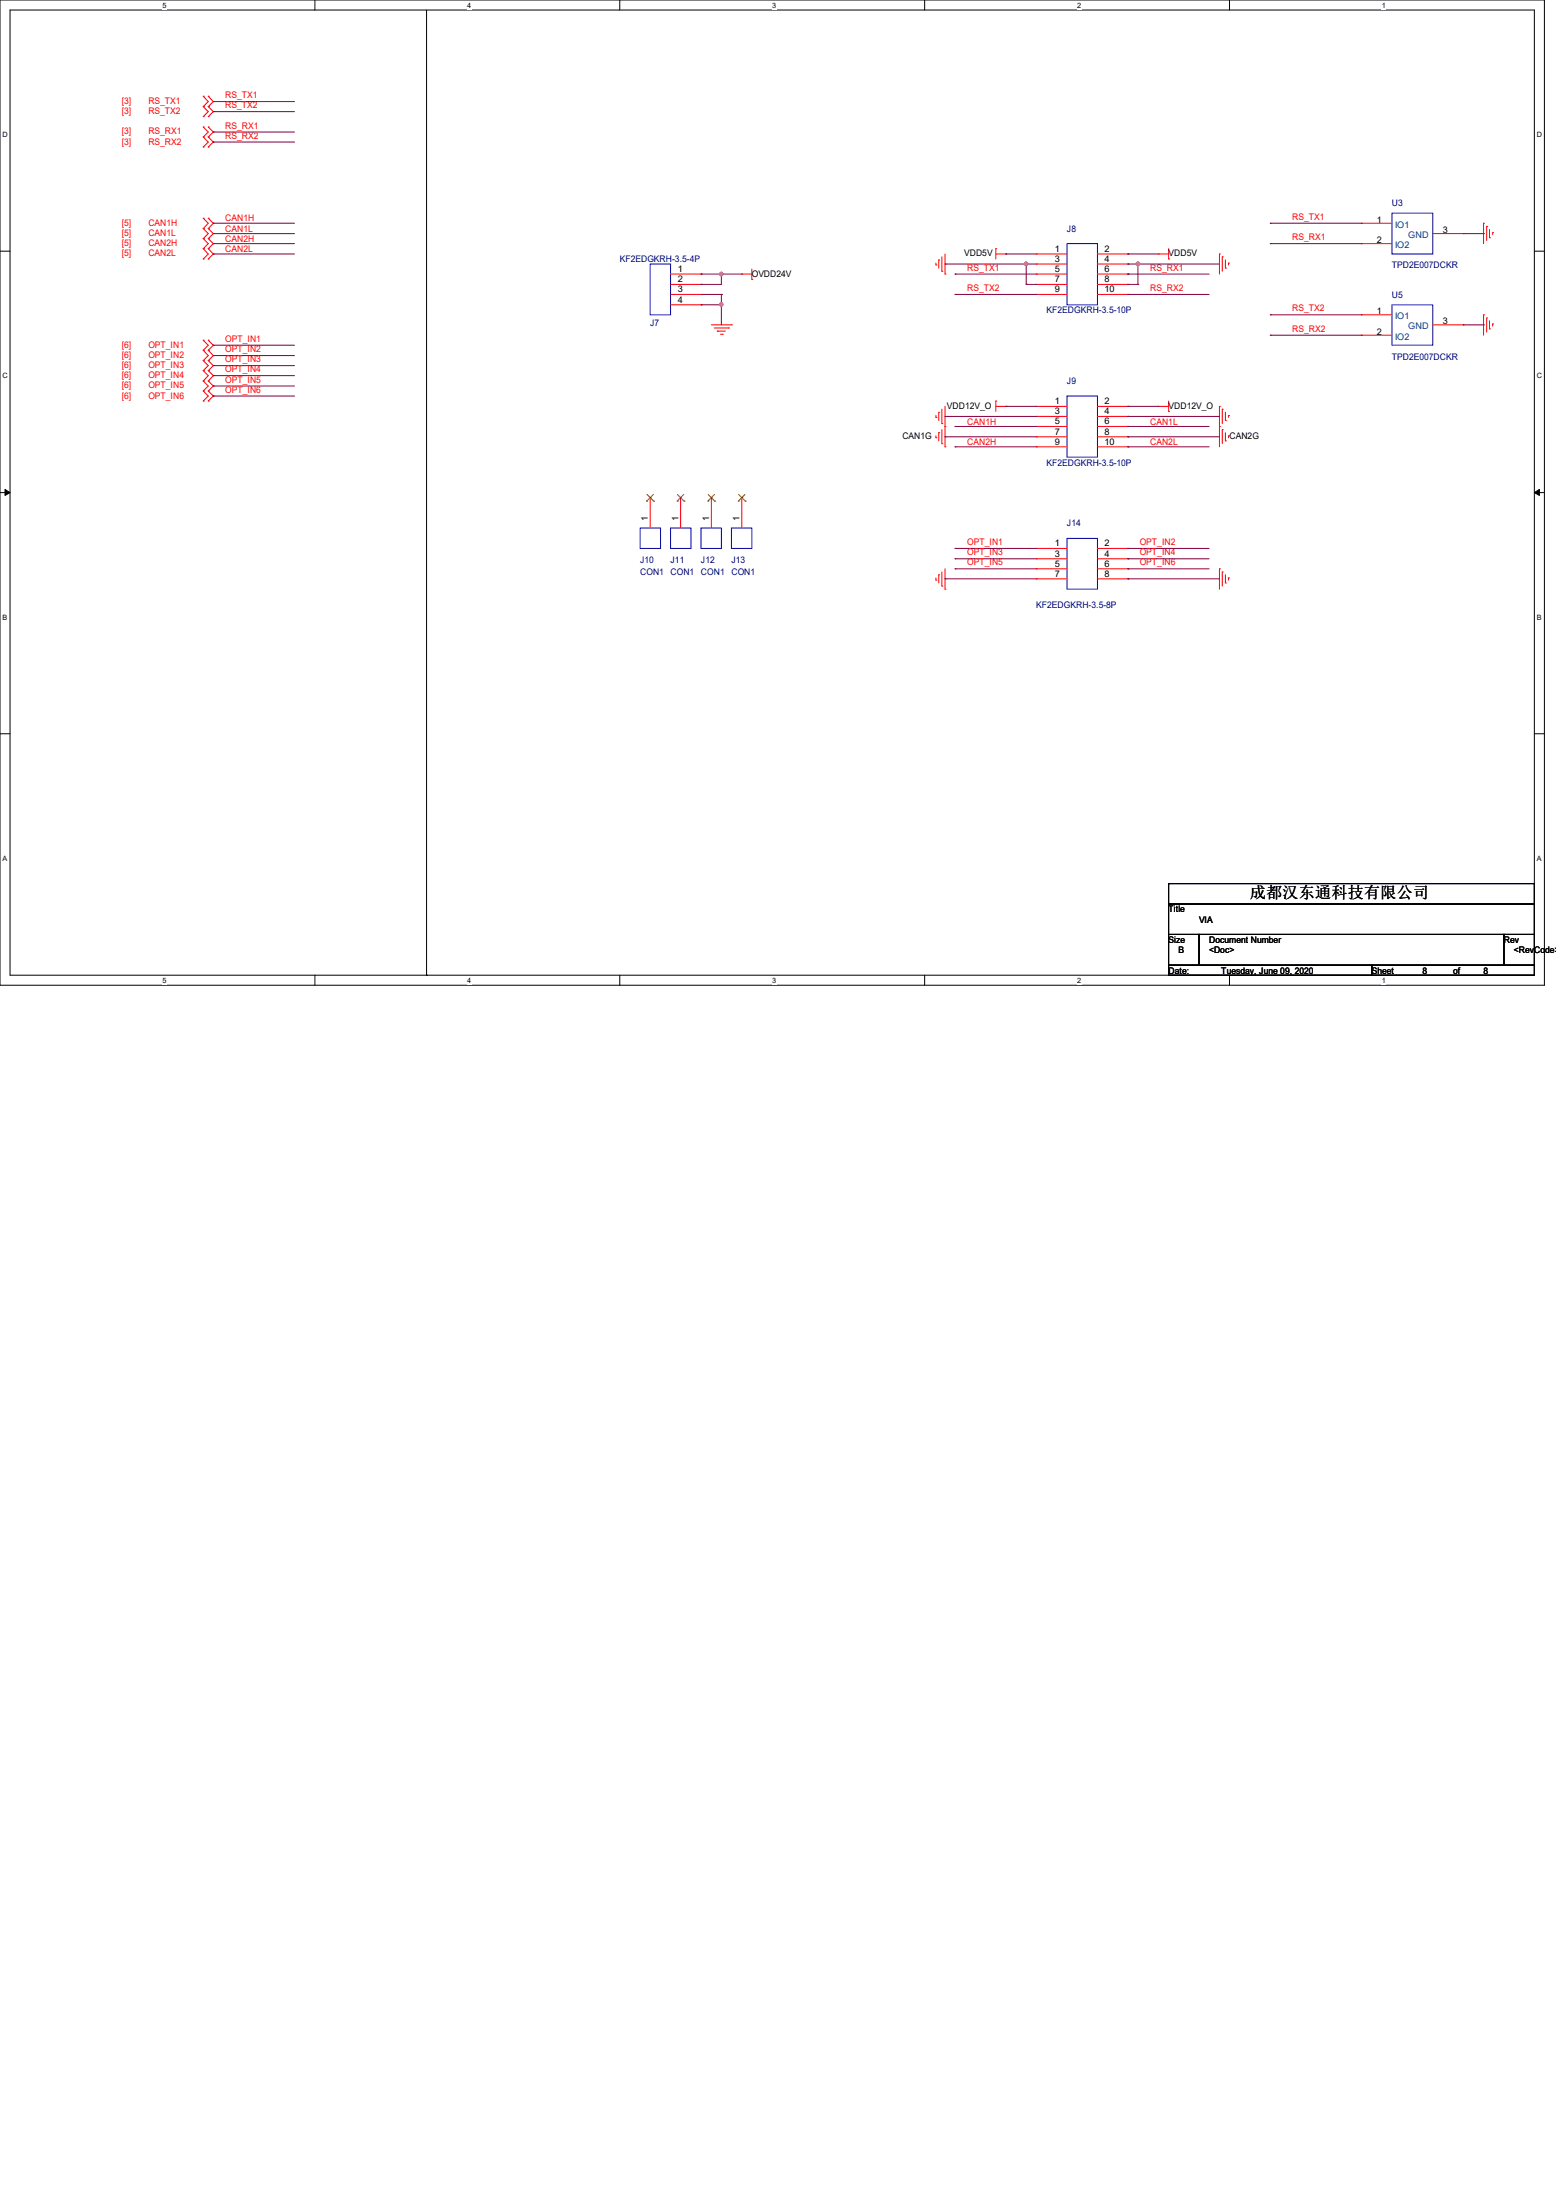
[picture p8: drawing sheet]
<svg xmlns="http://www.w3.org/2000/svg" width="210mm" height="297mm" viewBox="0 0 210 297" stroke-linecap="round" stroke-linejoin="round" font-family="sans-serif">
<path d="M0 0h208.4v133h-208.4zM1.4 1.4h205.7v130.3h-205.7z" fill="none" stroke="#000" stroke-width=".13"/>
<g fill="#fff">
<path d="M21.9 .1h.6v1.1h-.6z"/>
<path d="M21.9 131.8h.6v1.1h-.6z"/>
</g>
<path d="M42.5 0v1.4M42.5 131.7v1.3" fill="none" stroke="#000" stroke-width=".13"/>
<g fill="#fff">
<path d="M63.1 .1h.5v1.1h-.5z"/>
<path d="M63.1 131.8h.5v1.1h-.5z"/>
</g>
<path d="M83.7 0v1.4M83.7 131.7v1.3" fill="none" stroke="#000" stroke-width=".13"/>
<g fill="#fff">
<path d="M104.2 .1h.6v1.1h-.6z"/>
<path d="M104.2 131.8h.6v1.1h-.6z"/>
</g>
<path d="M124.8 0v1.4M124.8 131.7v1.3" fill="none" stroke="#000" stroke-width=".13"/>
<g fill="#fff">
<path d="M145.4 .1h.5v1.1h-.5z"/>
<path d="M145.4 131.8h.5v1.1h-.5z"/>
</g>
<path d="M165.9 0v1.4M165.9 131.7v1.3" fill="none" stroke="#000" stroke-width=".13"/>
<g fill="#fff">
<path d="M186.5 .1h.6v1.1h-.6z"/>
<path d="M186.5 131.8h.6v1.1h-.6z"/>
<path d="M.3 17.6h.8v1.1h-.8z"/>
<path d="M207.4 17.6h.8v1.1h-.8z"/>
<path d="M.3 50.2h.8v1.1h-.8z"/>
<path d="M207.4 50.2h.8v1.1h-.8z"/>
</g>
<path d="M0 33.9h1.4M207.1 33.9h1.3" fill="none" stroke="#000" stroke-width=".13"/>
<g fill="#fff">
<path d="M.3 82.8h.7v1.1h-.7z"/>
<path d="M207.4 82.8h.7v1.1h-.7z"/>
</g>
<path d="M0 66.5h1.4M207.1 66.5h1.3" fill="none" stroke="#000" stroke-width=".13"/>
<path d="M.7 66.1l.7 .4-.7 .4zM207.1 66.5l.7-.4v.8z" fill="#000" stroke="#000" stroke-width=".13"/>
<g fill="#fff">
<path d="M.3 115.3h.7v1.1h-.7z"/>
<path d="M207.4 115.3h.7v1.1h-.7z"/>
</g>
<path d="M57.6 1.4v130.3M0 99.1h1.4M207.1 99.1h1.3M157.7 119.3h49.4v2.7h-49.4zM57.6 131.7h.1M157.7 122h49.4v4.2h-49.4zM157.7 126.2h4.1v4.1h-4.1zM157.7 130.3h27.5v1.4h-27.5zM161.8 126.2h41.2v4.1h-41.2zM185.2 130.3h21.9v1.4h-21.9zM203 126.2h4.1v4.1h-4.1z" fill="none" stroke="#000" stroke-width=".13"/>
<g fill="none" stroke="#f00" stroke-width=".13">
<path d="M27.4 13h.1M27.4 14.4h.1M27.4 15.7h.1M27.4 17.1h.1M27.4 18.5h.1M27.4 19.9h.1M27.4 13l.7 .7-.7 .7M27.4 14.4l.7 .7-.7 .6M27.4 17.1l.7 .7-.7 .7M27.4 18.5l.7 .7-.7 .7M28.1 14.4h.1M28.1 13h.1"/>
<path d="M28.1 15.7h.1M28.1 18.5h.1M28.1 17.1h.1M28.1 19.9h.1M28.1 13l.7 .7-.7 .7M28.1 14.4l.7 .7-.7 .6M28.1 17.1l.7 .7-.7 .7M28.1 18.5l.7 .7-.7 .7M27.4 29.5h.1M27.4 30.9h.1M27.4 32.2h.1M27.4 33.6h.1"/>
<path d="M27.4 35h.1M27.4 29.5l.7 .6-.7 .8M27.4 30.9l.7 .6-.7 .7M27.4 32.2l.7 .7-.7 .7M27.4 33.6l.7 .7-.7 .7M28.1 30.9h.1M28.1 29.5h.1M28.1 32.2h.1M28.1 33.6h.1M28.1 35h.1M28.1 29.5l.7 .6-.7 .8M28.1 30.9l.7 .6-.7 .7"/>
<path d="M28.1 32.2l.7 .7-.7 .7M28.1 33.6l.7 .7-.7 .7M90.5 37h4.1M90.5 38.4h4.1M90.5 39.8h4.1M94.6 37h.1M94.6 38.4h.1M94.6 39.8h.1M100.1 37h.1M100.1 37h1.4M101.5 37.7h.1M101.5 36.3v1.4"/>
<path d="M126.3 35.8h.1M126.3 35.5v.3M126.7 35.1h.1M126.7 35.1v1.1M127.1 36.6h.1M127.1 34.7v1.9M127.6 37h.1M127.6 34.3v2.7M134.4 33.6h.1M134.4 34.3h1.4M134.4 33.6v1.4M135.8 34.3h.1"/>
<path d="M139.9 34.3h.1M139.9 35.6h.1M139.9 37h.1M139.9 38.4h.1M139.9 39.8h.1M139.9 37h4.1M139.9 34.3h4.1M139.9 35.6h4.1M139.9 38.4h4.1M139.9 39.8h4.1M148.1 37h4.1M148.1 34.3h4.1"/>
<path d="M148.1 35.6h4.1M148.1 38.4h4.1M148.1 39.8h4.1M152.2 34.3h.1M152.2 35.6h.1M152.2 37h.1M152.2 38.4h.1M152.2 39.8h.1M156.3 34.3h.1M156.3 34.3h1.4M157.7 35h.1M157.7 33.6v1.4"/>
<path d="M164.6 34.3h.1M164.6 34.3v2.7M165 34.7h.1M165 34.7v1.9M165.4 36.2h.1M165.4 35.1v1.1M165.8 35.5h.1M165.8 35.5v.3M183.8 30.1h.1M183.8 32.9h.1M183.8 30.1h4.1M183.8 32.9h4.1"/>
<path d="M193.4 31.5h4.1M197.5 31.5h.1M200.2 30.1h.1M200.2 30.1v2.8M200.7 30.6h.1M200.7 30.6v1.9M201 32.1h.1M201 31v1.1M201.5 31.4h.1M201.5 31.4v.3M27.4 45.9h.1M27.4 47.3h.1"/>
<path d="M27.4 48.7h.1M27.4 50h.1M27.4 51.4h.1M27.4 52.8h.1M27.4 54.1h.1M27.4 45.9l.7 .7-.7 .7M27.4 47.3l.7 .7-.7 .7M27.4 48.7l.7 .7-.7 .6M27.4 50l.7 .7-.7 .7M27.4 51.4l.7 .7-.7 .7M27.4 52.8l.7 .7-.7 .6M28.1 47.3h.1"/>
<path d="M28.1 45.9h.1M28.1 48.7h.1M28.1 50h.1M28.1 51.4h.1M28.1 52.8h.1M28.1 54.1h.1M28.1 45.9l.7 .7-.7 .7M28.1 47.3l.7 .7-.7 .7M28.1 48.7l.7 .7-.7 .6M28.1 50l.7 .7-.7 .7M28.1 51.4l.7 .7-.7 .7M28.1 52.8l.7 .7-.7 .6"/>
<path d="M90.5 41.1h4.1M94.6 41.1h.1M96 43.9h2.7M96.4 44.3h1.9M96.8 44.7h.1M96.8 44.7h1.1M97.2 45.1h.3M97.5 45.1h.1M98.3 44.3h.1M98.7 43.9h.1M126.3 56.3h.1M126.3 59.1h.1"/>
<path d="M126.3 56.1v.2M126.3 58.8v.3M126.7 55.7h.1M126.7 58.4h.1M126.7 55.7v1.1M126.7 58.4v1.1M127.1 57.2h.1M127.1 59.9h.1M127.1 55.2v2M127.1 58v1.9M127.6 57.6h.1M127.6 54.9v5.4"/>
<path d="M134.4 54.1h.1M134.4 54.9h1.4M134.4 54.1v1.4M135.8 54.9h.1M139.9 54.9h.1M139.9 56.2h.1M139.9 57.6h.1M139.9 59h.1M139.9 54.9h4.1M139.9 56.2h4.1M139.9 57.6h4.1M139.9 59h4.1"/>
<path d="M148.1 54.9h4.1M148.1 56.2h4.1M148.1 57.6h4.1M148.1 59h4.1M152.2 54.9h.1M152.2 56.2h.1M152.2 57.6h.1M152.2 59h.1M156.3 54.9h.1M156.3 54.9h1.4M157.7 55.5h.1M157.7 54.1v1.4"/>
<path d="M164.6 54.9h.1M164.6 57.6h.1M164.6 54.9v5.4M165 55.2h.1M165 58h.1M165 55.2v2M165 58v1.9M165.4 56.8h.1M165.4 59.5h.1M165.4 55.7v1.1M165.4 58.4v1.1M165.8 56.1h.1"/>
<path d="M165.8 58.8h.1M165.8 56.1v.2M165.8 58.8v.3M183.8 42.5h.1M183.8 45.3h.1M183.8 42.5h4.1M183.8 45.3h4.1M193.4 43.9h4.1M197.5 43.9h.1M200.2 42.5h.1M200.2 42.5v2.8M200.7 42.9h.1"/>
<path d="M200.7 42.9v1.9M201 44.4h.1M201 43.3v1.1M201.5 43.7h.1M201.5 43.7v.3M87.8 67.2h.1M87.8 67.2v4.1M91.9 67.2h.1M91.9 67.2v4.1M96 67.2h.1M96 67.2v4.1M100.1 67.2h.1"/>
<path d="M100.1 67.2v4.1M126.3 78.3h.1M126.3 78v.3M126.7 77.6h.1M126.7 77.6v1.1M127.1 79.1h.1M127.1 77.2v1.9M127.6 79.5h.1M127.6 60.3h.1M127.6 76.8v2.7M139.9 74h.1M139.9 75.4h.1"/>
<path d="M139.9 76.8h.1M139.9 78.1h.1M139.9 60.3h.1M139.9 74h4.1M139.9 75.4h4.1M139.9 76.8h4.1M139.9 78.1h4.1M139.9 60.3h4.1M148.1 74h4.1M148.1 75.4h4.1M148.1 76.8h4.1M148.1 78.1h4.1"/>
<path d="M148.1 60.3h4.1M152.2 74h.1M152.2 75.4h.1M152.2 76.8h.1M152.2 78.1h.1M152.2 60.3h.1M164.6 76.8h.1M164.6 76.8v2.7M165 77.2h.1M165 77.2v1.9M165.4 78.7h.1M165.4 77.6v1.1"/>
<path d="M165.8 78h.1M165.8 78v.3"/>
</g>
<path d="M87.8 35.6h2.7v6.9h-2.7zM144 32.9h4.1v8.2h-4.1zM187.9 28.8h5.5v5.5h-5.5zM144 53.5h4.1v8.2h-4.1zM187.9 41.1h5.5v5.5h-5.5zM86.4 71.3h2.8v2.7h-2.8zM90.5 71.3h2.8v2.7h-2.8zM94.6 71.3h2.8v2.7h-2.8zM98.7 71.3h2.8v2.7h-2.8zM144 72.7h4.1v6.8h-4.1z" fill="none" stroke="#00f" stroke-width=".13"/>
<g fill="none" stroke="#804000" stroke-width=".13">
<path d="M87.3 67.6h.1M87.3 66.8l.9 .8M88.2 66.8l-.9 .8M88.2 67.6h.1M91.4 67.6h.1M91.4 66.8l.9 .8M92.3 66.8l-.9 .8M92.3 67.6h.1M95.5 67.6h.1M95.6 66.8l.9 .8M96.4 66.8l-.9 .8M96.5 67.6h.1"/>
<path d="M99.7 67.6h.1M99.7 66.8l.9 .8M100.5 66.8l-.8 .8M100.6 67.6h.1"/>
</g>
<g fill="none" stroke="#800040" stroke-width=".13">
<path d="M28.8 13.7h.1M28.8 15.1h.1M28.8 17.8h.1M28.8 19.2h.1M28.8 13.7h11M28.8 15.1h11M28.8 17.8h11M28.8 19.2h11M28.8 30.1h.1M28.8 31.5h.1M28.8 32.9h.1M28.8 34.3h.1"/>
<path d="M28.8 30.1h11M28.8 31.5h11M28.8 32.9h11M28.8 34.3h11M94.6 37h.1M94.6 38.4h.1M94.6 37h5.5M94.6 39.8h2.8M97.4 37h.1M97.4 39.8h.1M97.4 37v1.4h-2.8M97.4 39.8v4.1"/>
<path d="M127.6 35.6h.1M127.6 35.6h12.3M128.9 37h.1M128.9 39.8h.1M128.9 37h11M128.9 39.8h11M135.8 34.3h.1M135.8 34.3h4.1M138.5 38.4h.1M138.5 35.6h.1M138.5 35.6v2.8M138.5 38.4h1.4"/>
<path d="M152.2 37h.1M152.2 39.8h.1M152.2 34.3h.1M152.2 38.4h.1M152.2 35.6h.1M152.2 37h11M152.2 35.6h12.4M152.2 34.3h4.1M152.2 39.8h11M152.2 38.4h1.4M153.6 38.4h.1M153.6 35.6h.1"/>
<path d="M153.6 35.6v2.8M171.4 30.1h.1M171.4 32.9h.1M171.4 30.1h12.4M171.4 32.9h12.4M197.5 31.5h2.7M200.2 31.5h.1M28.8 46.6h.1M28.8 48h.1M28.8 49.4h.1M28.8 50.7h.1M28.8 52.1h.1"/>
<path d="M28.8 53.5h.1M28.8 46.6h11M28.8 48h11M28.8 49.4h11M28.8 50.7h11M28.8 52.1h11M28.8 53.5h11M94.6 41.1h.1M94.6 41.1h2.8M97.4 41.1h.1M127.6 59h.1M127.6 56.2h.1"/>
<path d="M127.6 59h12.3M127.6 56.2h12.3M128.9 57.6h.1M128.9 57.6h11M135.8 54.9h.1M135.8 54.9h4.1M152.2 57.6h.1M152.2 59h.1M152.2 56.2h.1M152.2 54.9h.1M152.2 57.6h11M152.2 59h12.4"/>
<path d="M152.2 56.2h12.4M152.2 54.9h4.1M171.4 42.5h.1M171.4 45.3h.1M171.4 42.5h12.4M171.4 45.3h12.4M197.5 43.9h2.7M200.2 43.9h.1M127.6 78.1h.1M127.6 78.1h12.3M128.9 60.3h.1M128.9 74h.1"/>
<path d="M128.9 75.4h.1M128.9 76.8h.1M128.9 60.3h11M128.9 74h11M128.9 75.4h11M128.9 76.8h11M152.2 60.3h.1M152.2 74h.1M152.2 75.4h.1M152.2 76.8h.1M152.2 78.1h.1M152.2 60.3h11"/>
<path d="M152.2 74h11M152.2 75.4h11M152.2 76.8h11M152.2 78.1h12.4"/>
</g>
<g fill="#f0f" stroke="#f0f" stroke-width=".13">
<circle cx="97.3" cy="37" r=".24"/>
<circle cx="97.3" cy="41.1" r=".24"/>
<circle cx="138.5" cy="35.6" r=".24"/>
<circle cx="153.6" cy="35.6" r=".25"/>
</g>
<text font-size="2.2" x="168.7" y="121.3">成都汉东通科技有限公司</text>
<g font-size="1.2" fill="#f00">
<text x="16.4" y="14">[3]</text>
<text x="16.4" y="15.4">[3]</text>
<text x="20" y="14">RS_TX1</text>
<text x="20" y="15.4">RS_TX2</text>
<text x="30.4" y="13.3">RS_TX1</text>
<text x="30.4" y="14.6">RS_TX2</text>
<text x="30.4" y="17.4">RS_RX1</text>
<text x="16.4" y="18.1">[3]</text>
<text x="16.4" y="19.5">[3]</text>
<text x="20" y="18.1">RS_RX1</text>
<text x="20" y="19.5">RS_RX2</text>
<text x="30.4" y="18.7">RS_RX2</text>
<text x="30.4" y="29.9">CAN1H</text>
<text x="174.4" y="29.7">RS_TX1</text>
<text x="16.4" y="30.5">[5]</text>
<text x="16.4" y="31.8">[5]</text>
<text x="16.4" y="33.2">[5]</text>
<text x="16.4" y="34.6">[5]</text>
<text x="20" y="30.5">CAN1H</text>
<text x="20" y="31.8">CAN1L</text>
<text x="20" y="33.2">CAN2H</text>
<text x="20" y="34.6">CAN2L</text>
<text x="30.4" y="31.3">CAN1L</text>
<text x="30.4" y="32.6">CAN2H</text>
<text x="30.4" y="34">CAN2L</text>
<text x="174.4" y="32.4">RS_RX1</text>
<text x="130.6" y="36.5">RS_TX1</text>
<text x="130.6" y="39.3">RS_TX2</text>
<text x="155.2" y="36.5">RS_RX1</text>
<text x="155.2" y="39.3">RS_RX2</text>
<text x="16.4" y="46.9">[6]</text>
<text x="20" y="46.9">OPT_IN1</text>
<text x="30.4" y="46.1">OPT_IN1</text>
<text x="30.4" y="47.5">OPT_IN2</text>
<text x="174.4" y="42">RS_TX2</text>
<text x="174.4" y="44.8">RS_RX2</text>
<text x="16.4" y="48.3">[6]</text>
<text x="16.4" y="49.7">[6]</text>
<text x="16.4" y="51.1">[6]</text>
<text x="16.4" y="52.4">[6]</text>
<text x="16.4" y="53.8">[6]</text>
<text x="20" y="48.3">OPT_IN2</text>
<text x="20" y="49.7">OPT_IN3</text>
<text x="20" y="51.1">OPT_IN4</text>
<text x="20" y="52.4">OPT_IN5</text>
<text x="20" y="53.8">OPT_IN6</text>
<text x="30.4" y="48.9">OPT_IN3</text>
<text x="30.4" y="50.2">OPT_IN4</text>
<text x="30.4" y="51.6">OPT_IN5</text>
<text x="30.4" y="53">OPT_IN6</text>
<text x="130.6" y="57.3">CAN1H</text>
<text x="155.2" y="57.3">CAN1L</text>
<text x="130.6" y="60.1">CAN2H</text>
<text x="155.2" y="60.1">CAN2L</text>
<text x="130.6" y="73.6">OPT_IN1</text>
<text x="130.6" y="75">OPT_IN3</text>
<text x="130.6" y="76.3">OPT_IN5</text>
<text x="153.8" y="73.6">OPT_IN2</text>
<text x="153.8" y="75">OPT_IN4</text>
<text x="153.8" y="76.3">OPT_IN6</text>
</g>
<g font-size="1.2" fill="#000080">
<text x="187.9" y="27.9">U3</text>
<text x="83.6" y="35.4">KF2EDGKRH-3.5-4P</text>
<text x="144" y="31.3">J8</text>
<text x="187.9" y="40.2">U5</text>
<text x="187.9" y="36.2">TPD2E007DCKR</text>
<text x="87.8" y="44.1">J7</text>
<text x="141.3" y="42.3">KF2EDGKRH-3.5-10P</text>
<text x="144" y="51.9">J9</text>
<text x="187.9" y="48.6">TPD2E007DCKR</text>
<text x="141.3" y="62.9">KF2EDGKRH-3.5-10P</text>
<text x="144" y="71.1">J14</text>
<text x="86.4" y="76">J10</text>
<text x="86.4" y="77.7">CON1</text>
<text x="90.5" y="76">J11</text>
<text x="90.5" y="77.7">CON1</text>
<text x="94.6" y="76">J12</text>
<text x="94.6" y="77.7">CON1</text>
<text x="98.7" y="76">J13</text>
<text x="98.7" y="77.7">CON1</text>
<text x="139.9" y="82">KF2EDGKRH-3.5-8P</text>
</g>
<g font-size="1.2">
<text x="130.1" y="34.6">VDD5V</text>
<text x="142.4" y="34">1</text>
<text x="142.4" y="35.3">3</text>
<text x="149.1" y="34">2</text>
<text x="149.1" y="35.3">4</text>
<text x="157.7" y="34.6">VDD5V</text>
<text x="185.8" y="30.1">1</text>
<text x="185.8" y="32.8">2</text>
<text x="194.7" y="31.5">3</text>
<text x="91.5" y="36.7">1</text>
<text x="91.5" y="38.1">2</text>
<text x="91.5" y="39.5">3</text>
<text x="91.5" y="40.9">4</text>
<text x="101.5" y="37.3">OVDD24V</text>
<text x="142.4" y="36.7">5</text>
<text x="142.4" y="38.1">7</text>
<text x="142.4" y="39.5">9</text>
<text x="149.1" y="36.7">6</text>
<text x="149.1" y="38.1">8</text>
<text x="149.1" y="39.5">10</text>
<text x="185.8" y="42.4">1</text>
<text x="185.8" y="45.2">2</text>
<text x="194.7" y="43.8">3</text>
<text x="121.8" y="59.3">CAN1G</text>
<text x="127.8" y="55.2">VDD12V_O</text>
<text x="142.4" y="54.6">1</text>
<text x="142.4" y="55.9">3</text>
<text x="142.4" y="57.3">5</text>
<text x="142.4" y="58.7">7</text>
<text x="149.1" y="54.6">2</text>
<text x="149.1" y="55.9">4</text>
<text x="149.1" y="57.3">6</text>
<text x="149.1" y="58.7">8</text>
<text x="157.7" y="55.2">VDD12V_O</text>
<text x="165.9" y="59.3">CAN2G</text>
<text x="142.4" y="60">9</text>
<text x="149.1" y="60">10</text>
<text x="87.5" y="70.3" transform="rotate(-90 87.5 70.3)">1</text>
<text x="91.6" y="70.3" transform="rotate(-90 91.6 70.3)">1</text>
<text x="95.7" y="70.3" transform="rotate(-90 95.7 70.3)">1</text>
<text x="99.8" y="70.3" transform="rotate(-90 99.8 70.3)">1</text>
<text x="142.4" y="73.7">1</text>
<text x="142.4" y="75.1">3</text>
<text x="142.4" y="76.5">5</text>
<text x="142.4" y="77.9">7</text>
<text x="149.1" y="73.7">2</text>
<text x="149.1" y="75.1">4</text>
<text x="149.1" y="76.5">6</text>
<text x="149.1" y="77.9">8</text>
<text x="157.7" y="123.2">Title</text>
<text x="161.8" y="124.6">VIA</text>
<text x="157.7" y="127.3">Size</text>
<text x="157.7" y="131.4">Date:</text>
<text x="159.1" y="128.7">B</text>
<text x="163.2" y="128.7">&lt;Doc&gt;</text>
<text x="163.2" y="127.3">Document Number</text>
<text x="164.8" y="131.4">Tuesday, June 09, 2020</text>
<text x="185.2" y="131.4">Sheet</text>
<text x="192" y="131.4">8</text>
<text x="196.1" y="131.4">of</text>
<text x="200.2" y="131.4">8</text>
<text x="203" y="127.3">Rev</text>
<text x="204.3" y="128.7">&lt;RevCode&gt;</text>
</g>
<g font-size="1.2" fill="#004080">
<text x="188.3" y="30.7">IO1</text>
<text x="188.3" y="33.5">IO2</text>
<text x="190.1" y="32.1">GND</text>
<text x="188.3" y="43.1">IO1</text>
<text x="188.3" y="45.8">IO2</text>
<text x="190.1" y="44.5">GND</text>
</g>
<g font-size="1">
<text x="21.9" y="1">5</text>
<text x="63.1" y="1">4</text>
<text x="104.2" y="1">3</text>
<text x="145.4" y="1">2</text>
<text x="186.5" y="1">1</text>
<text x=".3" y="18.5">D</text>
<text x="207.4" y="18.5">D</text>
<text x=".3" y="51.1">C</text>
<text x="207.4" y="51.1">C</text>
<text x=".3" y="83.7">B</text>
<text x="207.4" y="83.7">B</text>
<text x=".3" y="116.2">A</text>
<text x="207.4" y="116.2">A</text>
<text x="21.9" y="132.7">5</text>
<text x="63.1" y="132.7">4</text>
<text x="104.2" y="132.7">3</text>
<text x="145.4" y="132.7">2</text>
<text x="186.5" y="132.7">1</text>
</g>
</svg>
